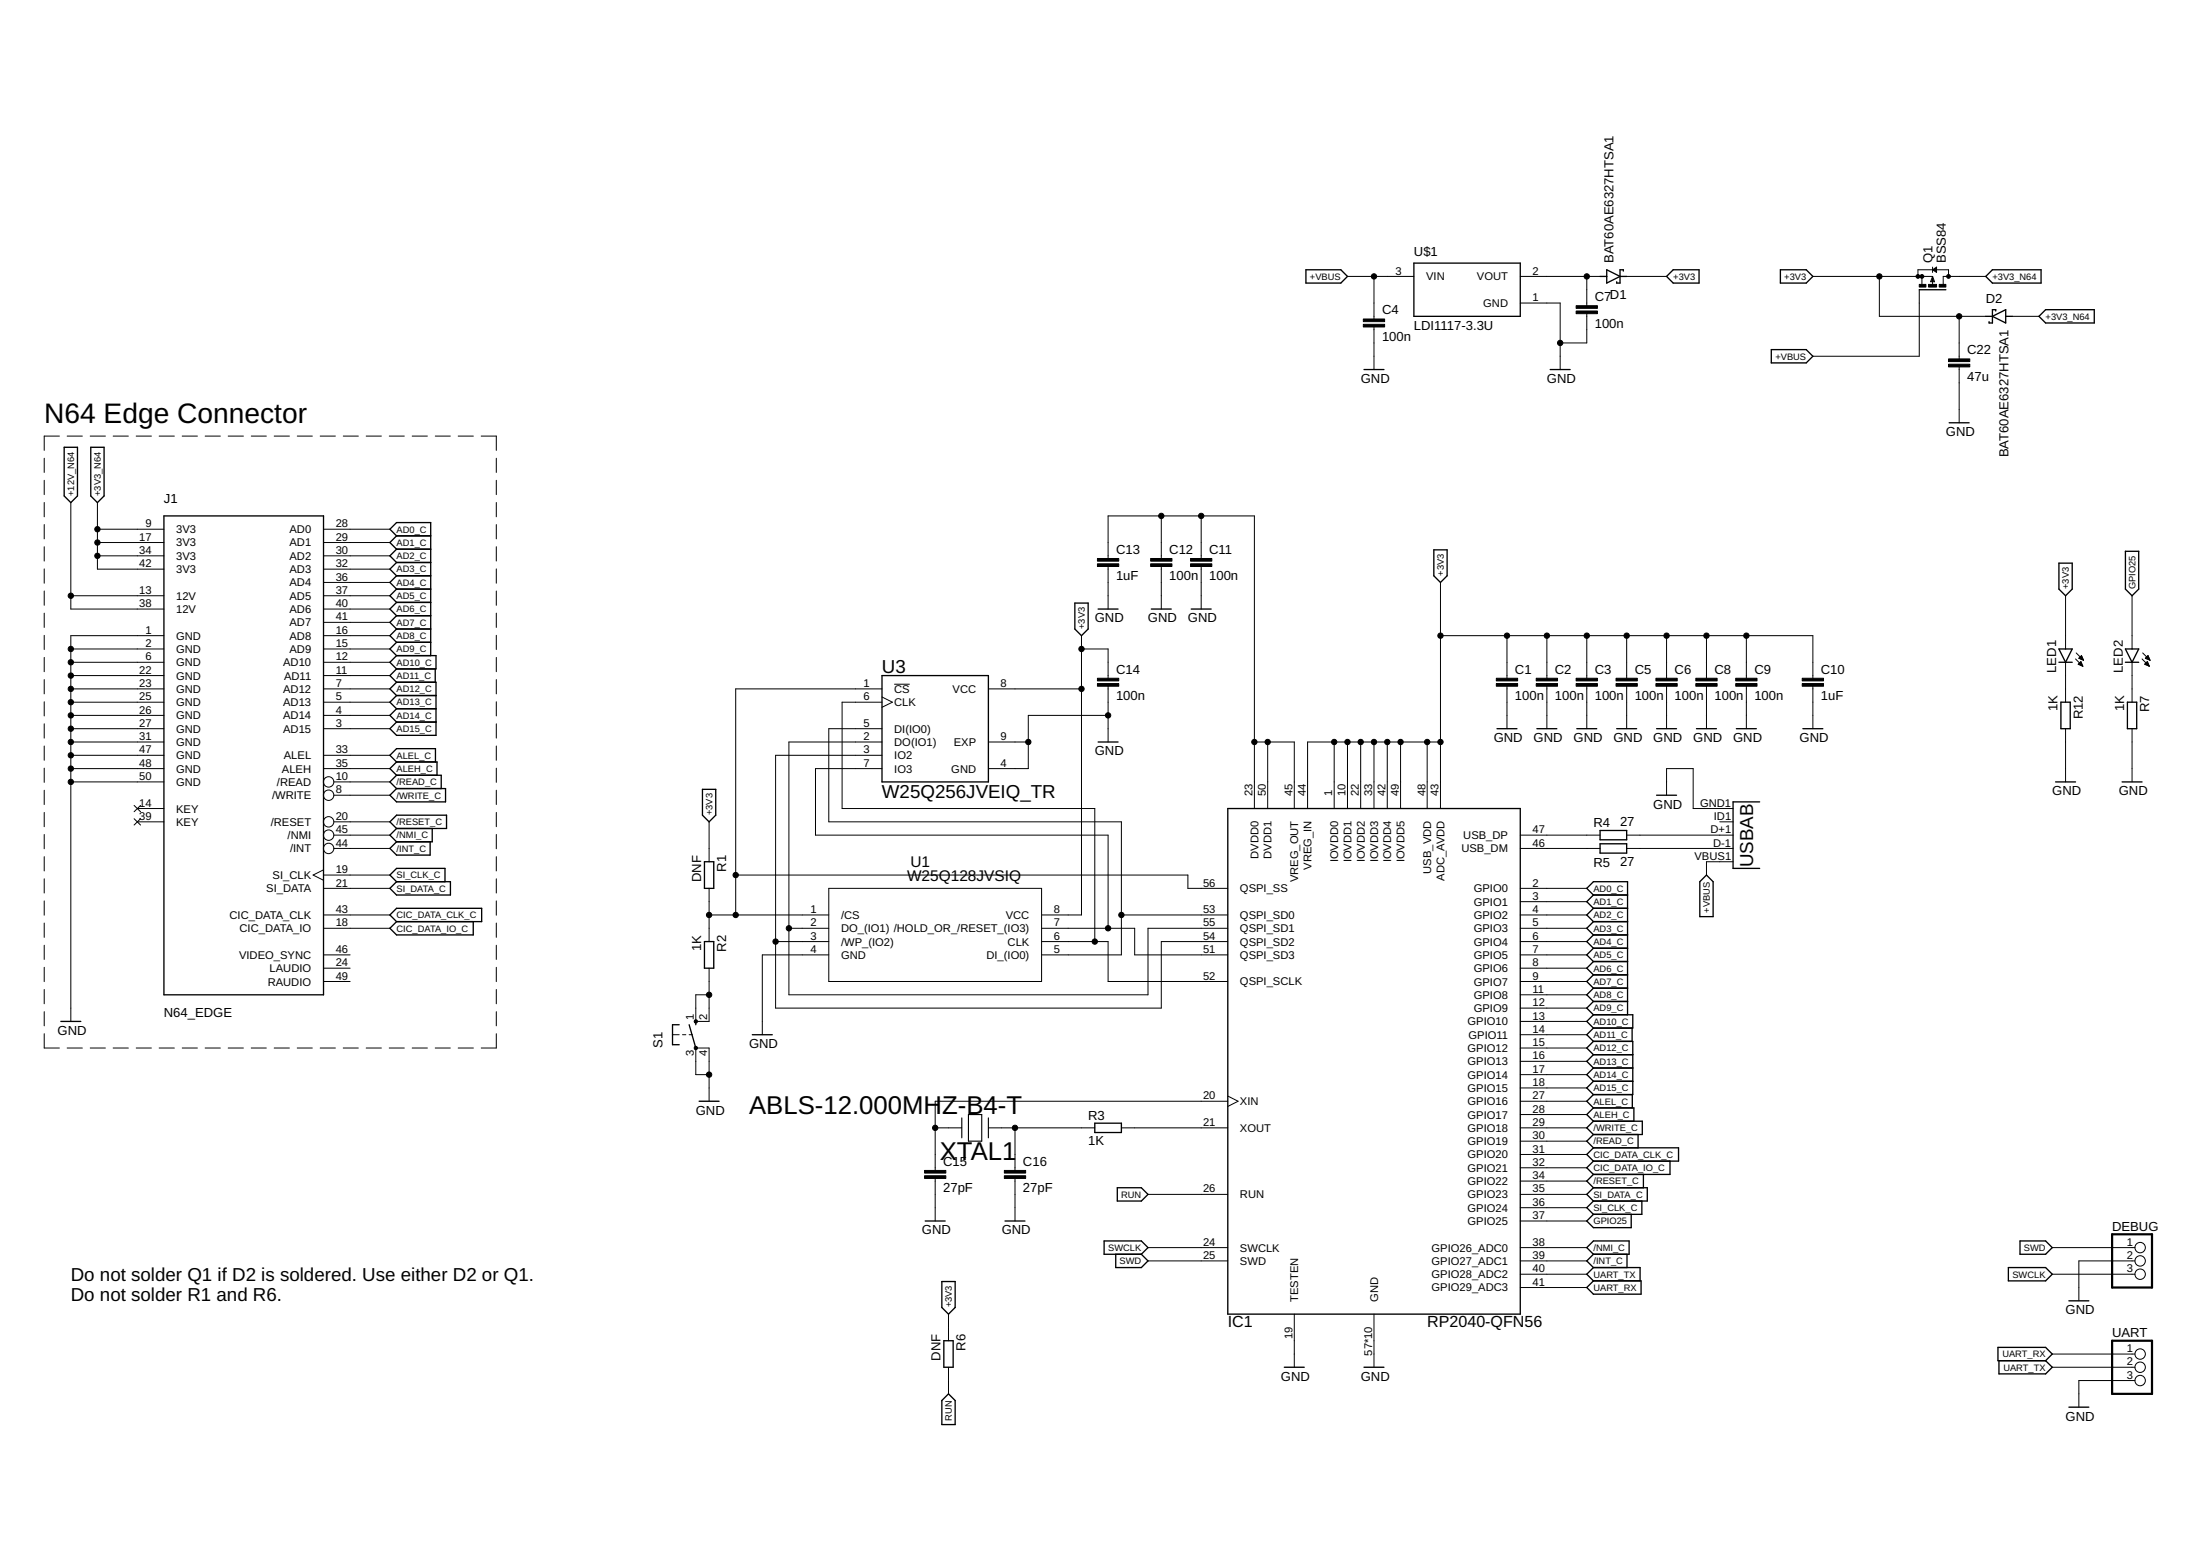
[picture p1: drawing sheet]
<svg xmlns="http://www.w3.org/2000/svg" width="420mm" height="297mm" viewBox="0 0 420 297" stroke-linecap="round" stroke-linejoin="round" font-family="sans-serif">
<g fill="none" stroke="#000" stroke-width=".19">
<path d="M257.3 52.8h12.7M262.4 52.8v8.1M290.3 52.8h15.3M290.3 57.8h7.7v12.7M303 52.8v5.6M303 59.9v5.6h-5M310.7 52.8h7.6M346.2 52.8h22.9M358.9 52.8v7.6h20.3M366.3 52.8v-1.3h5.8v1.3M366.5 55.3v12.7h-20.3M367.1 52.8v1.5"/>
<path d="M369.1 52.8l.4 1h-.8zM369.1 51v1M369.1 52.8v1.5M369.1 51.5l.7-.5v1zM379.2 52.8h-8.1v1.5M262.4 62.4v8.1M374.2 60.4v8.1M374.2 70v10.7M384.3 60.4h5.1M8.4 87.5v2.7M8.4 91.7v2.7M8.4 95.9v2.8"/>
<path d="M11.3 83.2h-2.9v2.8M12.8 83.2h2.9M13.5 95.9v20.4h17.8M17.2 83.2h2.9M18.6 95.9v12.7h12.7M21.6 83.2h2.9M26 83.2h2.9M30.4 83.2h2.9M34.8 83.2h2.9M39.2 83.2h2.9M43.6 83.2h2.9M48 83.2h2.9"/>
<path d="M52.4 83.2h2.9M56.8 83.2h2.8M61.2 83.2h2.9M65.6 83.2h2.8M69.9 83.2h2.9M74.3 83.2h2.9M78.7 83.2h2.9M83.1 83.2h2.9M87.5 83.2h2.9M91.9 83.2h2.9v2.8M94.8 87.5v2.7M94.8 91.7v2.7"/>
<path d="M94.8 95.9v2.8M221.8 98.5v8.1M229.4 98.5v8.1M8.4 100.1v2.8M8.4 104.4v2.7M8.4 108.6v2.7M8.4 112.8v2.7M8.4 117.1v2.7M13.5 113.7h17.8M18.6 101h12.7M18.6 103.6h12.7M18.6 106.1h12.7"/>
<path d="M61.8 101h12.7M61.8 113.7h12.7M61.8 103.6h12.7M61.8 106.1h12.7M61.8 108.6h12.7M61.8 111.2h12.7M61.8 116.3h12.7M61.8 118.8h12.7M94.8 100.1v2.8M94.8 104.4v2.7M94.8 108.6v2.7M94.8 112.8v2.7"/>
<path d="M94.8 117.1v2.7M211.6 106.6v-8.1h28v55.8M211.6 108.1v8.2M221.8 108.1v8.2M229.4 108.1v8.2M275.1 111.2v43.1M394.5 113.7v10.2M407.2 113.7v10.2M8.4 121.3v2.7M8.4 125.5v2.7M8.4 129.7v2.8M8.4 134v2.7"/>
<path d="M8.4 138.2v2.7M13.5 123.9h17.8M13.5 139.1h17.8M13.5 136.6h17.8M13.5 134h17.8M13.5 126.4h17.8M13.5 131.5h17.8M13.5 129h17.8M31.3 121.3h-17.8v73.7M61.8 121.3h12.7M61.8 123.9h12.7M61.8 139.1h12.7"/>
<path d="M61.8 136.6h12.7M61.8 134h12.7M61.8 126.4h12.7M61.8 131.5h12.7M61.8 129h12.7M94.8 121.3v2.7M94.8 125.5v2.7M94.8 129.7v2.8M94.8 134v2.7M94.8 138.2v2.7M168.4 139.1h-10.1v17.8h55.9v25.4h-15.3M168.4 134h-7.6v20.3h48.3v25.4"/>
<path d="M168.4 131.5h-27.9v43.2M168.4 133.1l2 .9-2 1M170.8 130.6h2.9M188.8 131.5h17.7M206.5 123.9h5.1v5.6M206.5 121.3v53.4h-7.6M211.6 136.6h-15.2v10.1h-7.6M211.6 131v10.6M275.1 121.3h71.1v8.2M287.8 121.3v8.2M287.8 131v8.1M295.4 121.3v8.2"/>
<path d="M295.4 131v8.1M303 121.3v8.2M303 131v8.1M310.7 121.3v8.2M310.7 131v8.1M318.3 121.3v8.2M318.3 131v8.1M325.9 121.3v8.2M325.9 131v8.1M333.5 121.3v8.2M333.5 131v8.1M346.2 131v8.1"/>
<path d="M394.5 126.4v7.6M394.5 139.1v10.2M396.4 125.8l1.4 1.4M396.5 124.7l1.4 1.3M396.9 126.7h.7M397 125.7l.5-.5 .4 .8zM397 125.7h.7M397.1 126.9h.5M397.1 126.6h.5M397.1 125.5h.6M397.2 126.5h.3M397.3 125.4h.3"/>
<path d="M397.3 126.4h.1M397.3 125.8h.5M397.3 127h.4M397.4 125.3h.2M397.4 126.3l.4 .9-.9-.4zM397.5 125.2h.1M397.6 125.9h.2M397.6 127.1h.1M397.9 126h.1M407.2 126.4v7.6M407.2 139.1v10.2M409.1 125.8l1.4 1.4"/>
<path d="M409.2 124.7l1.4 1.3M409.6 126.7h.7M409.7 125.7l.5-.5 .4 .8zM409.7 125.7h.7M409.8 126.9h.5M409.8 126.6h.5M409.8 125.5h.6M409.9 126.5h.3M410 125.4h.3M410 126.4h.1M410 125.8h.5M410 127h.4"/>
<path d="M410.1 125.3h.2M410.1 126.3l.4 .9-.9-.4zM410.2 125.2h.1M410.3 125.9h.2M410.3 127.1h.1M8.4 142.4v2.7M8.4 146.6v2.8M8.4 150.9v2.7M8.4 155.1v2.7M8.4 159.3v2.7M13.5 149.3h17.8M13.5 141.6h17.8"/>
<path d="M13.5 144.2h17.8M13.5 146.7h17.8M25.6 153.8l1.2 1.2M25.6 156.3l1.2 1.2M26.2 154.3h5.1M26.2 156.9h5.1M26.8 153.8l-1.2 1.2M26.8 156.3l-1.2 1.2M61.8 144.2h12.7M61.8 146.7h12.7M63.8 151.8h10.7M63.8 149.3h10.7"/>
<path d="M63.8 156.9h10.7M63.8 159.4h10.7M94.8 142.4v2.7M94.8 146.6v2.8M94.8 150.9v2.7M94.8 155.1v2.7M94.8 159.3v2.7M135.4 156.9v7.6M168.4 141.6h-17.7v48.3h68.5v-12.7h15.3M168.4 144.2h-20.3v48.2h73.7v-12.7h12.7M168.4 146.7h-12.7v12.7h55.9v17.8M188.8 141.6h7.6"/>
<path d="M239.6 141.6h7.6v12.7M242.1 141.6v12.7M254.8 141.6v12.7M257.3 141.6v12.7M259.9 141.6v12.7M262.4 141.6v12.7M264.9 141.6v12.7M267.5 141.6v12.7M272.6 141.6v12.7M275.1 141.6h-25.4v12.7M290.3 159.4h15.3M310.7 159.4h20.3"/>
<path d="M318.3 151.8v-5.1h5.1v7.6h7.6M328.4 156.9h2.6M8.4 163.5v2.8M8.4 167.8v2.7M8.4 172v2.7M8.4 176.2v2.7M61.8 177.2h12.7M61.8 166.1l-2 .9 2 1M61.8 167h12.7M61.8 169.6h12.7M61.8 174.7h12.7M63.8 162h10.7"/>
<path d="M94.8 163.5v2.8M94.8 167.8v2.7M94.8 172v2.7M94.8 176.2v2.7M135.4 174.7h22.9M135.4 169.6v10.1M140.5 167h86.4v2.6h7.6M148.1 179.7h10.2M150.7 177.2h7.6M158.3 169.6h40.6v17.8h-40.6zM198.9 177.2h17.8v5.1h17.8M198.9 179.7h12.7v7.7h22.9"/>
<path d="M214.2 174.7h20.3M290.3 177.2h12.7M290.3 169.6h12.7M290.3 174.7h12.7M290.3 162h15.3M290.3 172.1h12.7M290.3 179.7h12.7M310.7 162h20.3M331 164.5h-5.1v2.5M8.4 197.3v2.8h2.9M8.4 180.4v2.8M8.4 184.7v2.7"/>
<path d="M8.4 188.9v2.7M8.4 193.1v2.7M61.8 184.8h5.1M61.8 182.3h5.1M61.8 187.4h5.1M94.8 180.4v2.8M94.8 184.7v2.7M94.8 188.9v2.7M94.8 193.1v2.7M94.8 197.3v2.8h-2.9M128.4 197.5h1.3M130.3 197.5h.7"/>
<path d="M131.6 197.5h.6M135.4 184.8v10.2h-2.5v-5.1h2.5M158.3 182.3h-12.7v15.2M290.3 184.8h12.7M290.3 182.3h12.7M290.3 187.4h12.7M290.3 189.9h12.7M290.3 192.4h12.7M290.3 195h12.7M290.3 197.5h12.7M12.8 200.1h2.9M17.2 200.1h2.9"/>
<path d="M21.6 200.1h2.9M26 200.1h2.9M30.4 200.1h2.9M34.8 200.1h2.9M39.2 200.1h2.9M43.6 200.1h2.9M48 200.1h2.9M52.4 200.1h2.9M56.8 200.1h2.8M61.2 200.1h2.9M65.6 200.1h2.8M69.9 200.1h2.9"/>
<path d="M74.3 200.1h2.9M78.7 200.1h2.9M83.1 200.1h2.9M87.5 200.1h2.9M135.4 205.1h-2.5v-5h2.5v10.1M178.6 215.3h5.1M188.8 215.3h20.3M193.8 215.3v8.1M214.2 215.3h20.3M234.5 210.2h-55.9v13.2M234.5 209.2l2 1-2 1M290.3 200.1h12.7"/>
<path d="M290.3 202.6h12.7M290.3 205.1h12.7M290.3 207.7h12.7M290.3 210.2h12.7M290.3 212.8h12.7M290.3 215.3h12.7M290.3 217.8h12.7M178.6 225v8.1M193.8 225v8.1M219.2 228h15.3M219.2 238.2h15.3M290.3 220.4h12.7"/>
<path d="M290.3 222.9h12.7M290.3 225.5h12.7M290.3 228h12.7M290.3 230.5h12.7M290.3 233.1h12.7M290.3 238.2h12.7M391.9 238.2h15.8M181.1 250.9v5M219.2 240.7h15.3M247.2 250.9v10.1M262.4 250.9v10.1M290.3 240.7h12.7"/>
<path d="M290.3 243.2h12.7M290.3 245.8h12.7M391.9 243.2h15.8M391.9 258.5h15.8M407.7 240.7h-10.7v7.6M181.1 261v5.1M391.9 261h15.8M407.7 263.5h-10.7v5.1"/>
<circle cx="62.8" cy="151.8" r=".99"/>
<circle cx="62.8" cy="149.3" r=".99"/>
<circle cx="62.8" cy="156.9" r=".99"/>
<circle cx="62.8" cy="159.4" r=".99"/>
<circle cx="62.8" cy="162" r=".99"/>
<circle cx="408.7" cy="238.2" r=".99"/>
<circle cx="408.7" cy="258.5" r=".99"/>
<circle cx="408.7" cy="240.7" r=".99"/>
<circle cx="408.7" cy="243.2" r=".99"/>
<circle cx="408.7" cy="261" r=".99"/>
<circle cx="408.7" cy="263.5" r=".99"/>
</g>
<g fill="none" stroke="#000" stroke-width=".25">
<path d="M249.4 51.5h6.7l1.2 1.3-1.2 1.2h-6.7zM270 50.2h20.3v10.2h-20.3zM305.6 52.8h1.3M306.9 51.5l2.5 1.3-2.5 1.2zM309.4 52.8h1.3M310 51.8v-.3h-.6v2.5h-.6v-.2M318.3 52.8l1.3-1.3h4.9v2.5h-4.9zM340 51.5h5l1.2 1.3-1.2 1.2h-5zM366.5 55.3h5.1M369.1 53.1l.1 .6h-.2l.1-.4M369.3 51.5l.4-.3v.6zM379.2 52.8l1.3-1.3h9.3v2.5h-9.3z"/>
<path d="M381.1 59.4v-.3h-.6v2.6h-.6v-.3M260.5 70.5h3.8M296.1 70.5h3.8M338.3 66.7h6.7l1.2 1.3-1.2 1.3h-6.7zM379.2 60.4h1.3M380.5 60.4l2.6-1.3v2.6zM383.1 60.4h1.2M389.4 60.4l1.3-1.3h9.3v2.6h-9.3zM12.3 85.4h2.5v9.3l-1.3 1.2-1.2-1.2zM17.3 85.4h2.6v9.3l-1.3 1.2-1.3-1.2zM31.3 98.5h30.5v91.4h-30.5zM372.3 80.7h3.8"/>
<path d="M75.7 102.3l-1.2-1.3 1.2-1.2h6.6v25.4M75.7 117.5l-1.2 1.3 1.2 1.3M75.7 117.5h6.6M75.7 115l-1.2 1.3 1.2 1.2M75.7 115h6.6M75.7 112.5l-1.2 1.2 1.2 1.3M75.7 112.5h6.6M75.7 109.9l-1.2 1.3 1.2 1.3M75.7 109.9h6.6M75.7 107.4l-1.2 1.2 1.2 1.3M75.7 107.4h6.6M75.7 104.8l-1.2 1.3 1.2 1.3"/>
<path d="M75.7 104.8h6.6M75.7 102.3l-1.2 1.3 1.2 1.2M75.7 102.3h6.6M205.3 115.1h2.5v5l-1.3 1.2-1.2-1.2zM209.7 116.3h3.8M219.9 116.3h3.8M227.5 116.3h3.8M273.8 105h2.6v4.9l-1.3 1.3-1.3-1.3zM393.2 107.5h2.6v5l-1.3 1.2-1.3-1.2zM405.9 105.2h2.6v7.3l-1.3 1.2-1.3-1.2zM75.7 130.2h7.6v10.2h-7.6l-1.2-1.3 1.2-1.3M75.7 137.8h7.6"/>
<path d="M75.7 125.2h7.6v2.5h-7.6M75.7 135.3l-1.2 1.3 1.2 1.2M75.7 135.3h7.6M75.7 132.8l-1.2 1.2 1.2 1.3M75.7 132.8h7.6M75.7 130.2l-1.2 1.3 1.2 1.3M75.7 127.7l-1.2 1.3 1.2 1.2M75.7 125.2l-1.2 1.2 1.2 1.3M75.7 122.6l-1.2 1.3 1.2 1.3M75.7 122.6h6.6M75.7 120.1l-1.2 1.2 1.2 1.3M75.7 120.1h6.6"/>
<path d="M83.1 127.7v2.5M168.4 129h20.4v20.3h-20.4zM285.9 139.1h3.8M293.5 139.1h3.8M301.1 139.1h3.8M308.8 139.1h3.8M316.4 139.1h3.8M324 139.1h3.8M331.6 139.1h3.8M344.3 139.1h3.8M393.2 123.9h2.6l-1.3 2.5zM393.2 126.4h2.6"/>
<path d="M393.6 134h1.8v5.1h-1.8zM405.9 126.4h2.6M405.9 123.9h2.6l-1.3 2.5zM406.3 134h1.8v5.1h-1.8zM74.5 156.9l1.2-1.3h9.6v2.6h-9.6zM75.7 145.5l-1.2-1.3 1.2-1.3h7.5v2.6M75.7 145.5h7.8v2.5M75.7 145.5l-1.2 1.2 1.2 1.3M75.7 148h8.6v2.5M75.7 148l-1.2 1.3 1.2 1.2M75.7 150.5h9.4v2.6h-9.4l-1.2-1.3zM75.7 158.2l-1.2 1.2 1.2 1.3"/>
<path d="M82.5 158.2v2.5h-6.8M134.2 150.7h2.5v4.9l-1.3 1.3-1.2-1.3zM209.7 141.6h3.8M234.5 154.3h55.8v96.6h-55.8zM305.6 158.5h5.1v1.8h-5.1zM316.4 151.8h3.8M336.1 153.1h-5.1v12.7h5.1M392.6 149.3h3.8M405.3 149.3h3.8M74.5 174.7l1.2-1.3h16.3v2.5h-16.3zM74.5 169.6l1.2-1.3h10.3v2.6h-10.3zM75.7 175.9l-1.2 1.3 1.2 1.3h14.7v-2.6"/>
<path d="M75.7 168.3l-1.2-1.3 1.2-1.2h9.3v2.5M75.7 160.7l-1.2 1.3 1.2 1.2h6.4v-2.5M134.5 164.5h1.8v5.1h-1.8zM134.5 179.7h1.8v5.1h-1.8zM304.3 170.9l-1.3-1.3 1.3-1.3h6.5v25.4M304.3 178.5l-1.3 1.2 1.3 1.3M304.3 178.5h6.5M304.3 175.9l-1.3 1.3 1.3 1.3M304.3 175.9h6.5M304.3 173.4l-1.3 1.3 1.3 1.2M304.3 173.4h6.5M304.3 170.9l-1.3 1.2 1.3 1.3"/>
<path d="M304.3 170.9h6.5M305.6 161.1h5.1v1.8h-5.1zM324.6 168.3l1.3-1.3 1.3 1.3v6.7h-2.6zM11.6 195h3.8M129.7 195.6h-1.3v3.8h1.3M131.6 195.6l1.3 4.5M132.9 195v.6M143.7 197.5h3.8M304.3 198.8h7.5v10.2h-7.5M304.3 193.7h7.5v2.6h-7.5M304.3 198.8l-1.3 1.3 1.3 1.2M304.3 196.3l-1.3 1.2 1.3 1.3"/>
<path d="M304.3 193.7l-1.3 1.3 1.3 1.3M304.3 191.2l-1.3 1.2 1.3 1.3M304.3 191.2h6.5M304.3 188.6l-1.3 1.3 1.3 1.3M304.3 188.6h6.5M304.3 186.1l-1.3 1.3 1.3 1.2M304.3 186.1h6.5M304.3 183.6l-1.3 1.2 1.3 1.3M304.3 183.6h6.5M304.3 181l-1.3 1.3 1.3 1.3M304.3 181h6.5M311.7 196.3v2.5"/>
<path d="M133.5 210.2h3.8M209.1 214.4h5.1v1.8h-5.1zM304.3 203.9l-1.3 1.2 1.3 1.3M304.3 206.4l-1.3 1.3 1.3 1.3M304.3 206.4h7.5M304.3 203.9h7.5M304.3 201.3l-1.3 1.3 1.3 1.3M304.3 201.3h7.5M304.3 209l-1.3 1.2 1.3 1.3M304.3 211.5h7.7v2.5M304.3 211.5l-1.3 1.3 1.3 1.2M304.3 214h9.3v2.6h-9.3"/>
<path d="M304.3 216.6l-1.3 1.2 1.3 1.3M304.3 219.1h16.3v2.6h-16.3M304.3 214l-1.3 1.3 1.3 1.3M304.3 219.1l-1.3 1.3 1.3 1.3M311.7 209v2.5M312.8 216.6v2.5M176.7 233.1h3.8M191.9 233.1h3.8M210.9 236.9h7.1l1.2 1.3-1.2 1.2h-7.1zM213.1 239.4v2.6h4.9l1.2-1.3-1.2-1.3M213.4 226.7h4.6l1.2 1.3-1.2 1.3h-4.6zM303 238.2l1.3-1.3h6.8v2.5h-6.8z"/>
<path d="M304.3 224.2l-1.3 1.3 1.3 1.2M304.3 226.7h10.3v2.6h-10.3M304.3 229.3l-1.3 1.2 1.3 1.3M304.3 226.7l-1.3 1.3 1.3 1.3M304.3 221.7l-1.3 1.2 1.3 1.3M304.3 239.4l-1.3 1.3 1.3 1.3M304.3 231.8l-1.3 1.3 1.3 1.3h7.2v-2.6M310.7 239.4v2.6M313.6 229.3v2.5h-9.3M313.9 224.2v2.5M318.9 221.7v2.5h-14.6M385.8 236.9h4.9l1.2 1.3-1.2 1.2h-4.9z"/>
<path d="M179.9 244.6h2.5v5l-1.3 1.3-1.2-1.3zM180.3 255.9h1.7v5.1h-1.7zM304.3 242h8.9v2.5M304.3 242l-1.3 1.2 1.3 1.3M304.3 244.5h9.1v2.6h-9.1l-1.3-1.3zM381.6 257.2h9.1l1.2 1.3-1.2 1.3h-9.1zM381.8 259.8v2.5h8.9l1.2-1.3-1.2-1.2M383.6 242h7.1l1.2 1.2-1.2 1.3h-7.1zM395.1 248.3h3.8M181.1 266.1l1.3 1.3v4.5h-2.5v-4.5zM245.3 261h3.8M260.5 261h3.8"/>
<path d="M395.1 268.6h3.8"/>
</g>
<g fill="#000" stroke="#000" stroke-width=".19">
<circle cx="262.4" cy="52.8" r=".51"/>
<circle cx="303" cy="52.8" r=".51"/>
<circle cx="358.9" cy="52.8" r=".51"/>
<circle cx="366.3" cy="52.8" r=".36"/>
<circle cx="367.1" cy="52.8" r=".36"/>
<circle cx="372.1" cy="52.8" r=".36"/>
<circle cx="298" cy="65.5" r=".51"/>
<circle cx="374.2" cy="60.4" r=".51"/>
<circle cx="221.8" cy="98.5" r=".51"/>
<circle cx="229.4" cy="98.5" r=".51"/>
<circle cx="13.5" cy="113.7" r=".51"/>
<circle cx="18.6" cy="106.1" r=".51"/>
<circle cx="18.6" cy="103.6" r=".51"/>
<circle cx="18.6" cy="101" r=".51"/>
<circle cx="13.5" cy="123.9" r=".51"/>
<circle cx="13.5" cy="126.4" r=".51"/>
<circle cx="13.5" cy="129" r=".51"/>
<circle cx="13.5" cy="131.5" r=".51"/>
<circle cx="13.5" cy="136.6" r=".51"/>
<circle cx="13.5" cy="134" r=".51"/>
<circle cx="13.5" cy="139.1" r=".51"/>
<circle cx="206.5" cy="131.5" r=".51"/>
<circle cx="206.5" cy="123.9" r=".51"/>
<circle cx="211.6" cy="136.6" r=".51"/>
<circle cx="275.1" cy="121.3" r=".51"/>
<circle cx="287.8" cy="121.3" r=".51"/>
<circle cx="295.4" cy="121.3" r=".51"/>
<circle cx="303" cy="121.3" r=".51"/>
<circle cx="310.7" cy="121.3" r=".51"/>
<circle cx="318.3" cy="121.3" r=".51"/>
<circle cx="325.9" cy="121.3" r=".51"/>
<circle cx="333.5" cy="121.3" r=".51"/>
<circle cx="13.5" cy="141.6" r=".51"/>
<circle cx="13.5" cy="149.3" r=".51"/>
<circle cx="13.5" cy="146.7" r=".51"/>
<circle cx="13.5" cy="144.2" r=".51"/>
<circle cx="196.4" cy="141.6" r=".51"/>
<circle cx="239.6" cy="141.6" r=".51"/>
<circle cx="242.1" cy="141.6" r=".51"/>
<circle cx="254.8" cy="141.6" r=".51"/>
<circle cx="257.3" cy="141.6" r=".51"/>
<circle cx="259.9" cy="141.6" r=".51"/>
<circle cx="262.4" cy="141.6" r=".51"/>
<circle cx="264.9" cy="141.6" r=".51"/>
<circle cx="267.5" cy="141.6" r=".51"/>
<circle cx="272.6" cy="141.6" r=".51"/>
<circle cx="275.1" cy="141.6" r=".51"/>
<circle cx="135.4" cy="174.7" r=".51"/>
<circle cx="140.5" cy="174.7" r=".51"/>
<circle cx="140.5" cy="167" r=".51"/>
<circle cx="148.1" cy="179.7" r=".51"/>
<circle cx="150.7" cy="177.2" r=".51"/>
<circle cx="209.1" cy="179.7" r=".51"/>
<circle cx="211.6" cy="177.2" r=".51"/>
<circle cx="214.2" cy="174.7" r=".51"/>
<circle cx="132.9" cy="195" r=".33"/>
<circle cx="135.4" cy="189.9" r=".51"/>
<circle cx="132.9" cy="200.1" r=".33"/>
<circle cx="135.4" cy="205.1" r=".51"/>
<circle cx="178.6" cy="215.3" r=".51"/>
<circle cx="193.8" cy="215.3" r=".51"/>
</g>
<g fill="#000" stroke="#000" stroke-width=".19">
<path d="M301 59.4h4.1v.5h-4.1zM301 58.4h4.1v.5h-4.1zM366.5 54.3h1.3v.5h-1.3zM368.3 54.3h1.5v.5h-1.5zM370.4 54.3h1.2v.5h-1.2zM260.4 61.9h4v.5h-4zM260.4 60.9h4v.5h-4zM372.1 69.5h4.1v.5h-4.1zM372.1 68.5h4.1v.5h-4.1zM209.6 107.6h4.1v.5h-4.1zM209.6 106.6h4.1v.5h-4.1zM219.8 107.6h4v.5h-4z"/>
<path d="M219.8 106.6h4v.5h-4zM227.4 107.6h4v.5h-4zM227.4 106.6h4v.5h-4zM209.6 130.5h4.1v.5h-4.1zM209.6 129.5h4.1v.5h-4.1zM285.8 130.5h4v.5h-4zM285.8 129.5h4v.5h-4zM293.4 130.5h4.1v.5h-4.1zM293.4 129.5h4.1v.5h-4.1zM301 130.5h4.1v.5h-4.1zM301 129.5h4.1v.5h-4.1zM308.6 130.5h4.1v.5h-4.1z"/>
<path d="M308.6 129.5h4.1v.5h-4.1zM316.3 130.5h4v.5h-4zM316.3 129.5h4v.5h-4zM323.9 130.5h4v.5h-4zM323.9 129.5h4v.5h-4zM331.5 130.5h4.1v.5h-4.1zM331.5 129.5h4.1v.5h-4.1zM344.2 130.5h4.1v.5h-4.1zM344.2 129.5h4.1v.5h-4.1zM176.6 224.5h4v.5h-4zM176.6 223.4h4v.5h-4zM191.8 224.5h4.1v.5h-4.1z"/>
<path d="M191.8 223.4h4.1v.5h-4.1z"/>
</g>
<path d="M183.7 213.4v3.8M185 212.8h2.5v5h-2.5zM188.8 213.4v3.8" fill="none" stroke="#000" stroke-width=".21"/>
<path d="M403.4 235.6h7.6v10.2h-7.6zM403.4 255.9h7.6v10.2h-7.6z" fill="none" stroke="#000" stroke-width=".42"/>
<text font-size="5.4" x="8.4" y="80.7">N64 Edge Connector</text>
<g font-size="4.9">
<text x="143.1" y="212.6">ABLS-12.000MH</text>
<text x="179.9" y="212.6">Z-B4-T</text>
<text x="179.5" y="221.5">XTAL1</text>
</g>
<g font-size="3.6">
<text x="168.4" y="128.4">U3</text>
<text x="168.4" y="152.3">W25Q256JVEIQ_TR</text>
<text x="334.8" y="165.5" transform="rotate(-90 334.8 165.5)">USBAB</text>
<text x="13.5" y="244.5">Do not solder Q1 if D2 is soldered. Use either D2 or Q1.</text>
<text x="13.5" y="248.3">Do not solder R1 and R6.</text>
</g>
<g font-size="3.1">
<text x="234.5" y="253.4">IC1</text>
<text x="272.6" y="253.4">RP2040-QFN56</text>
</g>
<g font-size="2.9">
<text x="173.9" y="165.6">U1</text>
<text x="173.2" y="168.1">W25Q128JVSIQ</text>
</g>
<g font-size="2.5">
<text x="270" y="49">U$1</text>
<text x="308.1" y="50.2" transform="rotate(-90 308.1 50.2)">BAT60AE6327HTSA1</text>
<text x="369.1" y="50.2" transform="rotate(-90 369.1 50.2)">Q1</text>
<text x="371.6" y="50.2" transform="rotate(-90 371.6 50.2)">BSS84</text>
<text x="304.6" y="57.5">C7D1</text>
<text x="379.2" y="57.9">D2</text>
<text x="263.9" y="65.1">100n</text>
<text x="263.9" y="60">C4</text>
<text x="270" y="62.9">LDI1117-3.3U</text>
<text x="304.6" y="62.5">100n</text>
<text x="375.7" y="67.6">C22</text>
<text x="259.9" y="73.1">GND</text>
<text x="295.4" y="73.1">GND</text>
<text x="375.7" y="72.7">47u</text>
<text x="371.6" y="83.2">GND</text>
<text x="383.6" y="87.3" transform="rotate(-90 383.6 87.3)">BAT60AE6327HTSA1</text>
<text x="31.3" y="95.9">J1</text>
<text x="213.1" y="105.7">C13</text>
<text x="223.3" y="105.7">C12</text>
<text x="230.9" y="105.7">C11</text>
<text x="213.1" y="110.8">1uF</text>
<text x="223.3" y="110.8">100n</text>
<text x="230.9" y="110.8">100n</text>
<text x="209.1" y="118.8">GND</text>
<text x="219.2" y="118.8">GND</text>
<text x="226.9" y="118.8">GND</text>
<text x="213.1" y="128.6">C14</text>
<text x="289.3" y="128.6">C1</text>
<text x="297" y="128.6">C2</text>
<text x="304.6" y="128.6">C3</text>
<text x="312.2" y="128.6">C5</text>
<text x="319.8" y="128.6">C6</text>
<text x="327.4" y="128.6">C8</text>
<text x="335" y="128.6">C9</text>
<text x="347.7" y="128.6">C10</text>
<text x="392.7" y="128.5" transform="rotate(-90 392.7 128.5)">LED1</text>
<text x="405.4" y="128.5" transform="rotate(-90 405.4 128.5)">LED2</text>
<text x="213.1" y="133.7">100n</text>
<text x="289.3" y="133.7">100n</text>
<text x="297" y="133.7">100n</text>
<text x="304.6" y="133.7">100n</text>
<text x="312.2" y="133.7">100n</text>
<text x="319.8" y="133.7">100n</text>
<text x="327.4" y="133.7">100n</text>
<text x="335" y="133.7">100n</text>
<text x="347.7" y="133.7">1uF</text>
<text x="393" y="135.8" transform="rotate(-90 393 135.8)">1K</text>
<text x="397.8" y="137.3" transform="rotate(-90 397.8 137.3)">R12</text>
<text x="405.7" y="135.8" transform="rotate(-90 405.7 135.8)">1K</text>
<text x="410.5" y="136" transform="rotate(-90 410.5 136)">R7</text>
<text x="285.3" y="141.7">GND</text>
<text x="292.9" y="141.7">GND</text>
<text x="300.5" y="141.7">GND</text>
<text x="308.1" y="141.7">GND</text>
<text x="315.7" y="141.7">GND</text>
<text x="323.4" y="141.7">GND</text>
<text x="331" y="141.7">GND</text>
<text x="343.7" y="141.7">GND</text>
<text x="209.1" y="144.2">GND</text>
<text x="315.7" y="154.4">GND</text>
<text x="391.9" y="151.8">GND</text>
<text x="404.6" y="151.8">GND</text>
<text x="304.3" y="157.9">R4</text>
<text x="309.4" y="157.7">27</text>
<text x="138.7" y="166.4" transform="rotate(-90 138.7 166.4)">R1</text>
<text x="304.3" y="165.6">R5</text>
<text x="309.4" y="165.3">27</text>
<text x="133.9" y="168.4" transform="rotate(-90 133.9 168.4)">DNF</text>
<text x="133.9" y="181.5" transform="rotate(-90 133.9 181.5)">1K</text>
<text x="138.7" y="181.7" transform="rotate(-90 138.7 181.7)">R2</text>
<text x="11" y="197.5">GND</text>
<text x="31.3" y="194.2">N64_EDGE</text>
<text x="126.5" y="200.1" transform="rotate(-90 126.5 200.1)">S1</text>
<text x="143" y="200.1">GND</text>
<text x="132.9" y="212.8">GND</text>
<text x="207.8" y="213.8">R3</text>
<text x="207.8" y="218.6">1K</text>
<text x="180.1" y="227.6">27pF</text>
<text x="180.1" y="222.5">C15</text>
<text x="195.4" y="227.6">27pF</text>
<text x="195.4" y="222.5">C16</text>
<text x="176.1" y="235.6">GND</text>
<text x="191.3" y="235.6">GND</text>
<text x="403.4" y="235">DEBUG</text>
<text x="394.5" y="250.9">GND</text>
<text x="184.4" y="257.9" transform="rotate(-90 184.4 257.9)">R6</text>
<text x="403.4" y="255.3">UART</text>
<text x="179.6" y="259.8" transform="rotate(-90 179.6 259.8)">DNF</text>
<text x="244.6" y="263.6">GND</text>
<text x="259.9" y="263.6">GND</text>
<text x="394.5" y="271.2">GND</text>
</g>
<g font-size="2.1">
<text x="266.5" y="52.4">3</text>
<text x="272.4" y="53.5">VIN</text>
<text x="282.1" y="53.5">VOUT</text>
<text x="292.7" y="52.4">2</text>
<text x="283.3" y="58.6">GND</text>
<text x="292.7" y="57.5">1</text>
<text x="27.8" y="100.7">9</text>
<text x="33.6" y="101.8">3V3</text>
<text x="55.3" y="101.8">AD0</text>
<text x="64.1" y="100.7">28</text>
<text x="26.6" y="103.2">17</text>
<text x="26.6" y="105.7">34</text>
<text x="33.6" y="104.3">3V3</text>
<text x="33.6" y="106.9">3V3</text>
<text x="55.3" y="104.3">AD1</text>
<text x="55.3" y="106.9">AD2</text>
<text x="64.1" y="103.2">29</text>
<text x="64.1" y="105.7">30</text>
<text x="26.6" y="113.4">13</text>
<text x="26.6" y="108.3">42</text>
<text x="33.6" y="109.4">3V3</text>
<text x="55.3" y="109.4">AD3</text>
<text x="55.3" y="111.9">AD4</text>
<text x="64.1" y="108.3">32</text>
<text x="64.1" y="110.8">36</text>
<text x="64.1" y="113.4">37</text>
<text x="26.6" y="115.9">38</text>
<text x="33.6" y="114.5">12V</text>
<text x="33.6" y="117">12V</text>
<text x="55.3" y="114.5">AD5</text>
<text x="55.3" y="117">AD6</text>
<text x="55.3" y="119.6">AD7</text>
<text x="64.1" y="115.9">40</text>
<text x="64.1" y="118.4">41</text>
<text x="27.8" y="121">1</text>
<text x="27.8" y="123.5">2</text>
<text x="33.6" y="122.1">GND</text>
<text x="33.6" y="124.6">GND</text>
<text x="55.3" y="124.6">AD9</text>
<text x="55.3" y="122.1">AD8</text>
<text x="64.1" y="123.5">15</text>
<text x="64.1" y="121">16</text>
<text x="26.6" y="128.6">22</text>
<text x="26.6" y="131.1">23</text>
<text x="27.8" y="126.1">6</text>
<text x="33.6" y="127.2">GND</text>
<text x="33.6" y="129.7">GND</text>
<text x="54.1" y="127.2">AD10</text>
<text x="54.3" y="129.7">AD11</text>
<text x="64.1" y="131.1">7</text>
<text x="64.1" y="128.6">11</text>
<text x="64.1" y="126.1">12</text>
<text x="164.9" y="131.1">1</text>
<text x="191.1" y="131.1">8</text>
<text x="26.6" y="133.7">25</text>
<text x="26.6" y="136.2">26</text>
<text x="33.6" y="132.3">GND</text>
<text x="33.6" y="134.8">GND</text>
<text x="33.6" y="137.3">GND</text>
<text x="54.1" y="137.3">AD14</text>
<text x="54.1" y="134.8">AD13</text>
<text x="54.1" y="132.3">AD12</text>
<text x="64.1" y="136.2">4</text>
<text x="64.1" y="133.7">5</text>
<text x="164.9" y="133.7">6</text>
<text x="170.8" y="132.3">CS</text>
<text x="170.8" y="134.8">CLK</text>
<text x="181.9" y="132.3">VCC</text>
<text x="26.6" y="138.8">27</text>
<text x="26.6" y="141.3">31</text>
<text x="26.6" y="143.8">47</text>
<text x="33.6" y="139.9">GND</text>
<text x="33.6" y="142.4">GND</text>
<text x="54.1" y="139.9">AD15</text>
<text x="64.1" y="138.8">3</text>
<text x="64.1" y="143.8">33</text>
<text x="164.9" y="141.3">2</text>
<text x="164.9" y="143.8">3</text>
<text x="164.9" y="138.8">5</text>
<text x="170.8" y="142.4">DO(IO1)</text>
<text x="170.8" y="139.9">DI(IO0)</text>
<text x="182.1" y="142.4">EXP</text>
<text x="191.1" y="141.3">9</text>
<text x="26.6" y="146.4">48</text>
<text x="26.6" y="148.9">50</text>
<text x="33.6" y="145">GND</text>
<text x="33.6" y="147.5">GND</text>
<text x="53.9" y="147.5">ALEH</text>
<text x="54.2" y="145">ALEL</text>
<text x="64.1" y="148.9">10</text>
<text x="64.1" y="146.4">35</text>
<text x="164.9" y="146.4">7</text>
<text x="170.8" y="145">IO2</text>
<text x="170.8" y="147.5">IO3</text>
<text x="181.7" y="147.5">GND</text>
<text x="191.1" y="146.4">4</text>
<text x="26.6" y="154">14</text>
<text x="33.6" y="155.1">KEY</text>
<text x="33.6" y="150">GND</text>
<text x="52" y="152.6">/WRITE</text>
<text x="52.9" y="150">/READ</text>
<text x="64.1" y="151.5">8</text>
<text x="239.2" y="152" transform="rotate(-90 239.2 152)">23</text>
<text x="241.7" y="152" transform="rotate(-90 241.7 152)">50</text>
<text x="246.8" y="152" transform="rotate(-90 246.8 152)">45</text>
<text x="249.4" y="152" transform="rotate(-90 249.4 152)">44</text>
<text x="254.4" y="152" transform="rotate(-90 254.4 152)">1</text>
<text x="257" y="152" transform="rotate(-90 257 152)">10</text>
<text x="259.5" y="152" transform="rotate(-90 259.5 152)">22</text>
<text x="262.1" y="152" transform="rotate(-90 262.1 152)">33</text>
<text x="264.6" y="152" transform="rotate(-90 264.6 152)">42</text>
<text x="267.1" y="152" transform="rotate(-90 267.1 152)">49</text>
<text x="272.2" y="152" transform="rotate(-90 272.2 152)">48</text>
<text x="274.8" y="152" transform="rotate(-90 274.8 152)">43</text>
<text x="324.7" y="154">GND1</text>
<text x="26.6" y="156.5">39</text>
<text x="33.6" y="157.7">KEY</text>
<text x="51.7" y="157.7">/RESET</text>
<text x="54.9" y="160.2">/NMI</text>
<text x="64.1" y="156.5">20</text>
<text x="64.1" y="161.6">44</text>
<text x="64.1" y="159.1">45</text>
<text x="279.5" y="160.2">USB_DP</text>
<text x="292.7" y="159.1">47</text>
<text x="292.7" y="161.6">46</text>
<text x="326.7" y="159.1">D+1</text>
<text x="327.2" y="161.6">D-1</text>
<text x="327.3" y="156.5">ID1</text>
<text x="52.1" y="167.8">SI_CLK</text>
<text x="55.4" y="162.7">/INT</text>
<text x="64.1" y="166.7">19</text>
<text x="240.3" y="163.9" transform="rotate(-90 240.3 163.9)">DVDD0</text>
<text x="242.9" y="163.9" transform="rotate(-90 242.9 163.9)">DVDD1</text>
<text x="250.5" y="166.1" transform="rotate(-90 250.5 166.1)">VREG_IN</text>
<text x="255.6" y="164.6" transform="rotate(-90 255.6 164.6)">IOVDD0</text>
<text x="258.1" y="164.6" transform="rotate(-90 258.1 164.6)">IOVDD1</text>
<text x="260.6" y="164.6" transform="rotate(-90 260.6 164.6)">IOVDD2</text>
<text x="263.2" y="164.6" transform="rotate(-90 263.2 164.6)">IOVDD3</text>
<text x="265.7" y="164.6" transform="rotate(-90 265.7 164.6)">IOVDD4</text>
<text x="268.3" y="164.6" transform="rotate(-90 268.3 164.6)">IOVDD5</text>
<text x="273.3" y="166.8" transform="rotate(-90 273.3 166.8)">USB_VDD</text>
<text x="279.1" y="162.7">USB_DM</text>
<text x="323.6" y="164.2">VBUS1</text>
<text x="50.8" y="170.4">SI_DATA</text>
<text x="64.1" y="169.2">21</text>
<text x="229.8" y="169.2">56</text>
<text x="236.8" y="170.4">QSPI_SS</text>
<text x="247.9" y="168.5" transform="rotate(-90 247.9 168.5)">VREG_OUT</text>
<text x="275.9" y="168.2" transform="rotate(-90 275.9 168.2)">ADC_AVDD</text>
<text x="281.5" y="170.4">GPIO0</text>
<text x="281.5" y="172.9">GPIO1</text>
<text x="292.7" y="169.2">2</text>
<text x="292.7" y="171.8">3</text>
<text x="43.8" y="175.4">CIC_DATA_CLK</text>
<text x="45.7" y="178">CIC_DATA_IO</text>
<text x="64.1" y="176.9">18</text>
<text x="64.1" y="174.3">43</text>
<text x="154.8" y="174.3">1</text>
<text x="154.8" y="176.9">2</text>
<text x="154.8" y="179.4">3</text>
<text x="160.6" y="175.4">/CS</text>
<text x="160.6" y="178">DO_(IO1) /HOLD_OR_/RESET_(IO3)</text>
<text x="192.1" y="175.4">VCC</text>
<text x="201.3" y="179.4">6</text>
<text x="201.3" y="176.9">7</text>
<text x="201.3" y="174.3">8</text>
<text x="229.8" y="174.3">53</text>
<text x="229.8" y="176.9">55</text>
<text x="229.8" y="179.4">54</text>
<text x="236.8" y="175.4">QSPI_SD0</text>
<text x="236.8" y="178">QSPI_SD1</text>
<text x="281.5" y="175.4">GPIO2</text>
<text x="281.5" y="178">GPIO3</text>
<text x="292.7" y="174.3">4</text>
<text x="292.7" y="176.9">5</text>
<text x="292.7" y="179.4">6</text>
<text x="45.7" y="183.1">VIDEO_SYNC</text>
<text x="51.5" y="185.6">LAUDIO</text>
<text x="64.1" y="184.5">24</text>
<text x="64.1" y="181.9">46</text>
<text x="154.8" y="181.9">4</text>
<text x="160.6" y="180.5">/WP_(IO2)</text>
<text x="160.6" y="183.1">GND</text>
<text x="188.4" y="183.1">DI_(IO0)</text>
<text x="192.4" y="180.5">CLK</text>
<text x="201.3" y="181.9">5</text>
<text x="229.8" y="181.9">51</text>
<text x="236.8" y="180.5">QSPI_SD2</text>
<text x="236.8" y="183.1">QSPI_SD3</text>
<text x="281.5" y="180.5">GPIO4</text>
<text x="281.5" y="183.1">GPIO5</text>
<text x="281.5" y="185.6">GPIO6</text>
<text x="292.7" y="181.9">7</text>
<text x="292.7" y="184.5">8</text>
<text x="51.1" y="188.1">RAUDIO</text>
<text x="64.1" y="187">49</text>
<text x="229.8" y="187">52</text>
<text x="236.8" y="188.1">QSPI_SCLK</text>
<text x="281.5" y="188.1">GPIO7</text>
<text x="281.5" y="190.7">GPIO8</text>
<text x="292.7" y="187">9</text>
<text x="292.7" y="189.6">11</text>
<text x="132.5" y="194.6" transform="rotate(-90 132.5 194.6)">1</text>
<text x="135.1" y="194.6" transform="rotate(-90 135.1 194.6)">2</text>
<text x="280.3" y="195.7">GPIO10</text>
<text x="281.5" y="193.2">GPIO9</text>
<text x="292.7" y="192.1">12</text>
<text x="292.7" y="194.6">13</text>
<text x="292.7" y="197.2">14</text>
<text x="132.5" y="201.6" transform="rotate(-90 132.5 201.6)">3</text>
<text x="135.1" y="201.6" transform="rotate(-90 135.1 201.6)">4</text>
<text x="280.3" y="200.8">GPIO12</text>
<text x="280.3" y="203.4">GPIO13</text>
<text x="280.5" y="198.3">GPIO11</text>
<text x="292.7" y="199.7">15</text>
<text x="292.7" y="202.3">16</text>
<text x="229.8" y="209.9">20</text>
<text x="280.3" y="205.9">GPIO14</text>
<text x="280.3" y="208.4">GPIO15</text>
<text x="292.7" y="204.8">17</text>
<text x="292.7" y="207.3">18</text>
<text x="292.7" y="209.9">27</text>
<text x="229.8" y="214.9">21</text>
<text x="236.8" y="211">XIN</text>
<text x="280.3" y="211">GPIO16</text>
<text x="280.3" y="213.5">GPIO17</text>
<text x="292.7" y="212.4">28</text>
<text x="292.7" y="214.9">29</text>
<text x="236.8" y="216.1">XOUT</text>
<text x="280.3" y="216.1">GPIO18</text>
<text x="280.3" y="218.6">GPIO19</text>
<text x="280.3" y="221.1">GPIO20</text>
<text x="292.7" y="217.5">30</text>
<text x="292.7" y="220">31</text>
<text x="229.8" y="227.6">26</text>
<text x="280.3" y="223.7">GPIO21</text>
<text x="280.3" y="226.2">GPIO22</text>
<text x="292.7" y="222.6">32</text>
<text x="292.7" y="225.1">34</text>
<text x="292.7" y="227.6">35</text>
<text x="236.8" y="228.8">RUN</text>
<text x="280.3" y="228.8">GPIO23</text>
<text x="280.3" y="231.3">GPIO24</text>
<text x="280.3" y="233.8">GPIO25</text>
<text x="292.7" y="230.2">36</text>
<text x="292.7" y="232.7">37</text>
<text x="229.8" y="237.8">24</text>
<text x="236.8" y="238.9">SWCLK</text>
<text x="273.4" y="238.9">GPIO26_ADC0</text>
<text x="292.7" y="237.8">38</text>
<text x="406.2" y="237.8">1</text>
<text x="229.8" y="240.3">25</text>
<text x="236.8" y="241.5">SWD</text>
<text x="273.4" y="241.5">GPIO27_ADC1</text>
<text x="273.4" y="244">GPIO28_ADC2</text>
<text x="292.7" y="240.3">39</text>
<text x="292.7" y="242.9">40</text>
<text x="292.7" y="245.4">41</text>
<text x="406.2" y="240.3">2</text>
<text x="406.2" y="242.9">3</text>
<text x="247.9" y="248.5" transform="rotate(-90 247.9 248.5)">TESTEN</text>
<text x="263.2" y="248.5" transform="rotate(-90 263.2 248.5)">GND</text>
<text x="273.4" y="246.5">GPIO29_ADC3</text>
<text x="246.8" y="255.6" transform="rotate(-90 246.8 255.6)">19</text>
<text x="262.1" y="258.8" transform="rotate(-90 262.1 258.8)">57*10</text>
<text x="406.2" y="258.1">1</text>
<text x="406.2" y="260.7">2</text>
<text x="406.2" y="263.2">3</text>
</g>
<g font-size="1.8">
<text x="250.2" y="53.4">+VBUS</text>
<text x="319.6" y="53.4">+3V3</text>
<text x="340.8" y="53.4">+3V3</text>
<text x="380.5" y="53.4">+3V3_N64</text>
<text x="390.7" y="61">+3V3_N64</text>
<text x="339.1" y="68.6">+VBUS</text>
<text x="14.2" y="94.7" transform="rotate(-90 14.2 94.7)">+12V_N64</text>
<text x="19.2" y="94.7" transform="rotate(-90 19.2 94.7)">+3V3_N64</text>
<text x="75.7" y="101.7">AD0_C</text>
<text x="75.7" y="106.7">AD2_C</text>
<text x="75.7" y="104.2">AD1_C</text>
<text x="75.7" y="111.8">AD4_C</text>
<text x="75.7" y="109.3">AD3_C</text>
<text x="275.7" y="109.9" transform="rotate(-90 275.7 109.9)">+3V3</text>
<text x="395.1" y="112.5" transform="rotate(-90 395.1 112.5)">+3V3</text>
<text x="407.8" y="112.5" transform="rotate(-90 407.8 112.5)">GPIO25</text>
<text x="75.7" y="119.4">AD7_C</text>
<text x="75.7" y="116.9">AD6_C</text>
<text x="75.7" y="114.4">AD5_C</text>
<text x="75.7" y="124.5">AD9_C</text>
<text x="75.7" y="122">AD8_C</text>
<text x="207.2" y="120.1" transform="rotate(-90 207.2 120.1)">+3V3</text>
<text x="75.7" y="129.6">AD11_C</text>
<text x="75.7" y="127.1">AD10_C</text>
<text x="75.7" y="137.2">AD14_C</text>
<text x="75.7" y="134.7">AD13_C</text>
<text x="75.7" y="132.1">AD12_C</text>
<text x="75.7" y="139.8">AD15_C</text>
<text x="75.7" y="144.8">ALEL_C</text>
<text x="75.7" y="147.4">ALEH_C</text>
<text x="75.7" y="149.9">/READ_C</text>
<text x="75.7" y="152.4">/WRITE_C</text>
<text x="136.1" y="155.6" transform="rotate(-90 136.1 155.6)">+3V3</text>
<text x="75.7" y="157.5">/RESET_C</text>
<text x="75.7" y="160.1">/NMI_C</text>
<text x="75.7" y="167.7">SI_CLK_C</text>
<text x="75.7" y="162.6">/INT_C</text>
<text x="75.7" y="170.2">SI_DATA_C</text>
<text x="304.3" y="172.8">AD1_C</text>
<text x="304.3" y="170.2">AD0_C</text>
<text x="75.7" y="175.3">CIC_DATA_CLK_C</text>
<text x="75.7" y="177.8">CIC_DATA_IO_C</text>
<text x="304.3" y="177.8">AD3_C</text>
<text x="304.3" y="175.3">AD2_C</text>
<text x="326.5" y="174.2" transform="rotate(-90 326.5 174.2)">+VBUS</text>
<text x="304.3" y="185.5">AD6_C</text>
<text x="304.3" y="182.9">AD5_C</text>
<text x="304.3" y="180.4">AD4_C</text>
<text x="304.3" y="190.5">AD8_C</text>
<text x="304.3" y="188">AD7_C</text>
<text x="304.3" y="195.6">AD10_C</text>
<text x="304.3" y="193.1">AD9_C</text>
<text x="304.3" y="203.2">AD13_C</text>
<text x="304.3" y="200.7">AD12_C</text>
<text x="304.3" y="198.2">AD11_C</text>
<text x="304.3" y="208.3">AD15_C</text>
<text x="304.3" y="205.8">AD14_C</text>
<text x="304.3" y="210.9">ALEL_C</text>
<text x="304.3" y="213.4">ALEH_C</text>
<text x="304.3" y="215.9">/WRITE_C</text>
<text x="304.3" y="218.5">/READ_C</text>
<text x="304.3" y="221">CIC_DATA_CLK_C</text>
<text x="304.3" y="226.1">/RESET_C</text>
<text x="304.3" y="223.6">CIC_DATA_IO_C</text>
<text x="214.1" y="228.6">RUN</text>
<text x="304.3" y="231.2">SI_CLK_C</text>
<text x="304.3" y="228.6">SI_DATA_C</text>
<text x="304.3" y="233.7">GPIO25</text>
<text x="211.6" y="238.8">SWCLK</text>
<text x="304.3" y="238.8">/NMI_C</text>
<text x="386.5" y="238.8">SWD</text>
<text x="213.8" y="241.3">SWD</text>
<text x="304.3" y="241.3">/INT_C</text>
<text x="304.3" y="243.9">UART_TX</text>
<text x="384.3" y="243.9">SWCLK</text>
<text x="181.8" y="249.6" transform="rotate(-90 181.8 249.6)">+3V3</text>
<text x="304.3" y="246.4">UART_RX</text>
<text x="382.4" y="259.1">UART_RX</text>
<text x="382.6" y="261.7">UART_TX</text>
<text x="181.8" y="271.2" transform="rotate(-90 181.8 271.2)">RUN</text>
</g>
</svg>
